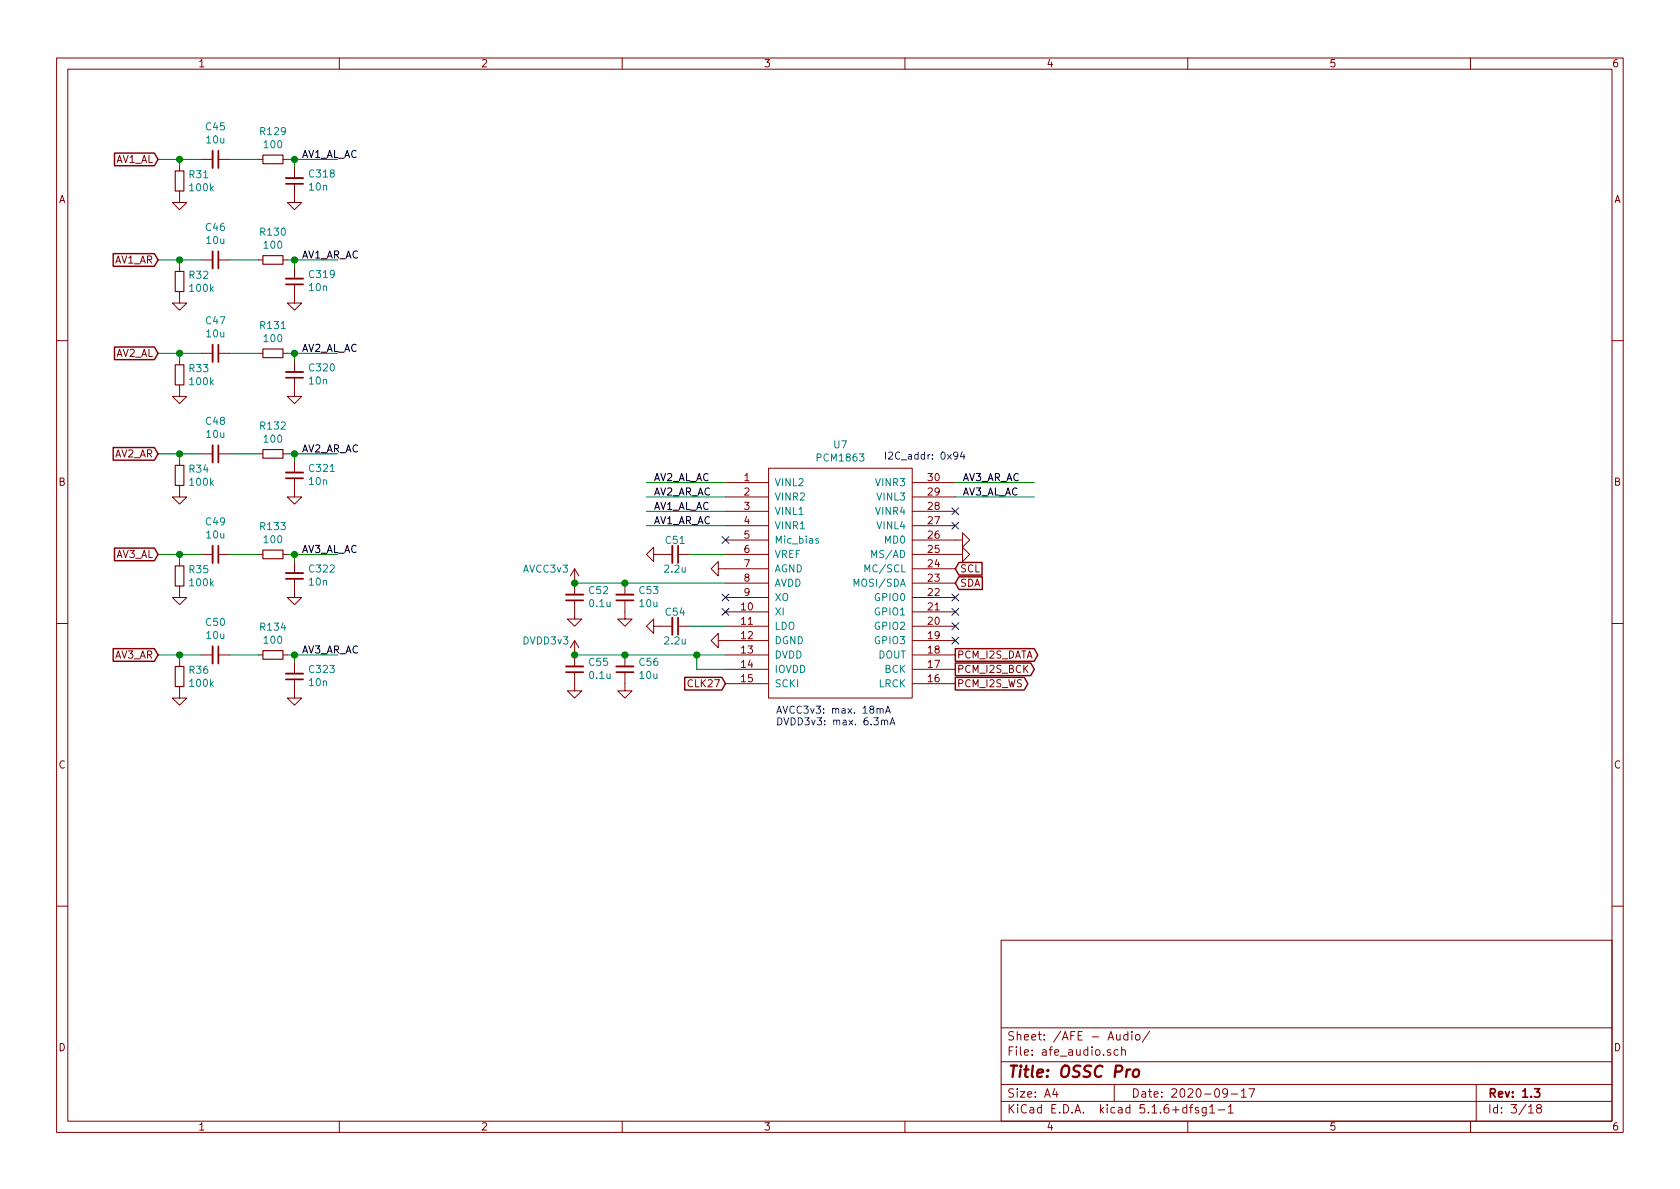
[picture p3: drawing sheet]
<svg xmlns="http://www.w3.org/2000/svg" width="297mm" height="210mm" viewBox="0 0 297 210" stroke-linecap="round" stroke-linejoin="round" font-family="sans-serif">
<g fill="none" stroke="#840000" stroke-width=".18">
<path d="M10 10.3h277v189.9h-277zM12 12.2h273v186.1h-273zM60 10.3v1.9M110 10.3v1.9M160 10.3v1.9M210 10.3v1.9M260 10.3v1.9M31.7 33.8v2h1.3l-1.3 1.3-1.2-1.3h1.2M31.7 29.5v.7M35.6 28.2h2M38.6 28.2h2M45.7 28.2h.8"/>
<path d="M50 28.2h.8M52.1 32.5v3.3h1.2l-1.2 1.3-1.3-1.3h1.3M52.1 29.5v2M31.7 51.6v2h1.3l-1.3 1.3-1.2-1.3h1.2M31.7 47.2v.8M35.6 46h2M38.6 46h2M45.7 46h.8M50 46h.8M52.1 50.3v3.3h1.2l-1.2 1.3-1.3-1.3h1.3M52.1 47.2v2.1M10 60.2h2"/>
<path d="M31.7 68.1v2h1.3l-1.3 1.3-1.2-1.3h1.2M31.7 63.7v.8M35.6 62.5h2M38.6 62.5h2M45.7 62.5h.8M50 62.5h.8M52.1 66.8v3.3h1.2l-1.2 1.3-1.3-1.3h1.3M52.1 63.7v2.1M285 60.2h2M31.7 85.8v2.1h1.3l-1.3 1.2-1.2-1.2h1.2M31.7 81.5v.8M31.7 99.3v.8"/>
<path d="M35.6 80.3h2M35.6 98h2M38.6 80.3h2M38.6 98h2M45.7 80.3h.8M45.7 98h.8M50 80.3h.8M50 98h.8M52.1 84.6v3.3h1.2l-1.2 1.2-1.3-1.2h1.3M52.1 81.5v2.1M52.1 99.3v2M115.6 98v-1.2l-1.3 1.2 1.3 1.3v-1.3h3.3"/>
<path d="M119.9 98h2M128.3 98h7.6M128.3 85.3h7.6M128.3 87.9h7.6M128.3 95.5h7.6M128.3 93h7.6M128.3 90.4h7.6M135.9 82.8h25.4v40.6h-25.4zM161.3 98h8.9v-1.2l1.2 1.2-1.2 1.3v-1.3M161.3 95.5h8.9v-1.3l1.2 1.3-1.2 1.3v-1.3M161.3 85.3h7.6M161.3 87.9h7.6"/>
<path d="M161.3 93h7.6M161.3 90.4h7.6M10 110.3h2M31.7 103.6v2.1h1.3l-1.3 1.2-1.2-1.2h1.2M31.7 117.1v.8M35.6 115.8h2M38.6 115.8h2M45.7 115.8h.8M50 115.8h.8M52.1 102.4v3.3h1.2l-1.2 1.2-1.3-1.2h1.3M52.1 117.1v2M101.6 118.9v3.3h1.3l-1.3 1.2-1.3-1.2h1.3"/>
<path d="M101.6 106.2v3.3h1.3l-1.3 1.2-1.3-1.2h1.3M101.6 113.3l-.8 1.2M101.6 100.6v4.6M101.6 113.3v4.6M101.6 113.3l.8 1.2M101.6 100.6l-.8 1.2M101.6 100.6l.8 1.2M110.5 118.9v3.3h1.3l-1.3 1.2-1.3-1.2h1.3M110.5 106.2v3.3h1.3l-1.3 1.2-1.3-1.2h1.3M110.5 103.1v2.1M110.5 115.8v2.1M115.6 110.7v-1.2l-1.3 1.2 1.3 1.3v-1.3h3.3"/>
<path d="M119.9 110.7h2M127 113.3v-1.3l-1.3 1.3 1.3 1.2v-1.2h8.9M127 100.6v-1.3l-1.3 1.3 1.3 1.2v-1.2h8.9M128.3 115.8h7.6M128.3 110.7h7.6M128.3 108.2h7.6M128.3 118.4h7.6M128.3 105.7h7.6M128.3 103.1h7.6M161.3 115.8h7.6M161.3 110.7h7.6M161.3 108.2h7.6"/>
<path d="M161.3 113.3h7.6M161.3 118.4h7.6M161.3 105.7h7.6M161.3 103.1h7.6M161.3 100.6h7.6M285 110.3h2M31.7 121.4v2h1.3l-1.3 1.3-1.2-1.3h1.2M52.1 120.1v3.3h1.2l-1.2 1.3-1.3-1.3h1.3M128.3 120.9h7.6M161.3 120.9h7.6M10 160.2h2M177 166.3h108v32h-108z"/>
<path d="M285 160.2h2M60 198.3v1.9M110 198.3v1.9M160 198.3v1.9M177 194.8h108M177 191.8h108M177 187.8h108M177 181.8h108M186.5 192.5l-.4 1h1M186.8 193v1M196.3 185.7a.37 .37 0 0 0-.5 .1v.2l.5 .2 .1 .1-.2 .3-.4-.1M197 191.8v3"/>
<path d="M197.4 182.9l.1 .9 .3 .1 .2-.1M197.7 185.7l-.4-.1-.3 .3 .1 .6 .2 .1 .4-.1M198 182.9v1M198.3 185.7h.1a.37 .37 0 0 1 .6 .1v.8M198.3 185.1v1.5M199.4 183l-.4-.1-.3 .3 .1 .6 .2 .1 .4-.1M199.4 182.4v1.5M200.1 182.4v.2M200.1 182.9v1M200.8 183.1l.2-.2 .5 .2v.7l-.2 .1-.5-.1zM203.3 182.3l-1.3 2M210 198.3v1.9"/>
<path d="M210.3 195.8h.6M210.9 195.3l-.4 .2v1.3M211.9 195.9l-.4-.1-.2 .2 .1 .3 .5 .1v.3h-.6M213.3 195.8v1.2l-.3 .3h-.4M213.3 195.9l-.5-.1-.3 .3 .1 .6 .2 .1 .5-.1M213.9 195.8l.4-.5v1.5M213.9 196.8h.9M215.4 196.3h1.1M217 193.2l-.1 .2a.48 .48 0 0 1-.6-.1v-.6a.48 .48 0 0 1 .6-.1l.1 .1a1.19 1.19 0 0 1-.2 1.2l-.5 .1M217.2 195.8l.4-.5v1.5M217.2 196.8h.8M217.7 193.5h1.1"/>
<path d="M219.5 193l.4-.5v1.5M219.5 194h.8M220.8 192.5h1l-.6 1.5M260 198.3v1.9M261 191.8v6.5M270.3 195.8l.4-.5v1.5M270.3 196.8h.8M272 196l-.3-.3 .1-.2a.48 .48 0 0 1 .6-.1l.1 .2-.1 .3-.6 .1a.48 .48 0 0 0 0 .7l.2 .1 .5-.1v-.4l-.2-.3"/>
</g>
<g fill="none" stroke="#840000" stroke-width=".3">
<path d="M38.6 26.7v3M50.5 32.5h3.1M38.6 44.4v3.1M50.5 50.3h3.1M38.6 61v3M38.6 78.7v3.1M50.5 66.8h3.1M38.6 96.5v3.1M50.5 84.6h3.1M119.9 96.5v3.1M38.6 114.3v3M50.5 102.4h3.1"/>
<path d="M100.1 106.2h3M100.1 118.9h3M109 106.2h3M109 118.9h3M119.9 109.2v3.1M50.5 120.1h3.1M271.3 192.5h.9l-.5 .6 .5 .1v.7l-.2 .1-.7-.1"/>
</g>
<path d="M200.5 189.3a.53 .53 0 0 1 .5-.2 .53 .53 0 0 1 .4 .4l-.1 .6a.56 .56 0 0 1-.5 .4 .56 .56 0 0 1-.5-.4z" fill="none" stroke="#840000" stroke-width=".41"/>
<g fill="none" stroke="#840000" stroke-width=".33">
<path d="M37.6 26.7v3M50.5 31.5h3.1M37.6 44.4v3.1M50.5 49.3h3.1M37.6 61v3M37.6 78.7v3.1M50.5 65.8h3.1M37.6 96.5v3.1M50.5 83.6h3.1M118.9 96.5v3.1M37.6 114.3v3M50.5 119.1h3.1"/>
<path d="M50.5 101.3h3.1M100.1 105.2h3M100.1 117.9h3M109 105.2h3M109 117.9h3M118.9 109.2v3.1"/>
</g>
<path d="M31 30.2h1.5v3.6h-1.5zM46.5 27.4h3.5v1.6h-3.5zM31 48h1.5v3.6h-1.5zM46.5 45.2h3.5v1.5h-3.5zM31 64.5h1.5v3.6h-1.5zM46.5 79.5h3.5v1.5h-3.5zM46.5 61.7h3.5v1.5h-3.5zM31 82.3h1.5v3.5h-1.5zM46.5 97.3h3.5v1.5h-3.5zM31 100.1h1.5v3.5h-1.5zM31 117.9h1.5v3.5h-1.5zM46.5 115.1h3.5v1.5h-3.5z" fill="none" stroke="#840000" stroke-width=".2"/>
<path d="M144.7 95.3l-.3-.1-.2 .2 .1 .2 .4 .1v.3h-.5M151 103.7v-1.3l.4 .9 .4-.9v1.3M152.9 101.1v-1.2l.4 .9 .5-.9v1.2" fill="none" stroke="#008484" stroke-width=".18"/>
<g fill="none" stroke="#008400" stroke-width=".18">
<path d="M27.9 28.2h7.7M31.7 28.2v1.3M40.6 28.2h5.1M50.8 28.2h8.9M52.1 28.2v1.3M27.9 46h7.7M31.7 46v1.2M40.6 46h5.1M50.8 46h8.9M52.1 46v1.2M27.9 62.5h7.7M31.7 62.5v1.2"/>
<path d="M40.6 62.5h5.1M50.8 62.5h8.9M52.1 62.5v1.2M27.9 98h7.7M27.9 80.3h7.7M31.7 80.3v1.2M31.7 98v1.3M40.6 98h5.1M40.6 80.3h5.1M50.8 98h8.9M50.8 80.3h8.9M52.1 80.3v1.2"/>
<path d="M52.1 98v1.3M114.3 85.3h14M114.3 87.9h14M114.3 93h14M114.3 90.4h14M121.9 98h6.4M168.9 85.3h14M168.9 87.9h14M27.9 115.8h7.7M31.7 115.8v1.3M40.6 115.8h5.1M50.8 115.8h8.9"/>
<path d="M52.1 115.8v1.3M101.6 115.8h26.7M101.6 103.1h26.7M121.9 110.7h6.4M123.2 115.8v2.6h5.1"/>
</g>
<path d="M20.2 27.1h7.1l.6 1.1-.6 1.1h-7.1zM20 44.9h7.3l.6 1.1-.6 1.1h-7.3zM20 79.1h7.3l.6 1.2-.6 1.1h-7.3zM20.2 61.4h7.1l.6 1.1-.6 1.1h-7.1zM20.2 96.9h7.1l.6 1.1-.6 1.2h-7.1zM169.5 99.5h4.1v2.2h-4.1l-.6-1.1zM20 114.7h7.3l.6 1.1-.6 1.1h-7.3zM121.1 119.8h6.5l.7 1.1-.7 1.1h-6.5zM168.9 119.8h12.2l.6 1.1-.6 1.1h-12.2zM168.9 117.2h13.3l.7 1.2-.7 1.1h-13.3zM168.9 114.7h14l.6 1.1-.6 1.1h-14zM169.5 102h4.2v2.2h-4.2l-.6-1.1z" fill="none" stroke="#840000" stroke-width=".25"/>
<path d="M170.1 79.9l-.3 .9h.8M169.3 80.5l-.2 .2h-.4l-.1-.2 .1-.5 .4-.1 .2 .2a.87 .87 0 0 1-.3 1.1h-.3M170.4 80.4v.8M155.1 125.4l.1-.1h.3l.1 .8M155.6 125.5l.2-.2h.3l.1 .8M155.9 127.5l.1-.2 .3 .1 .1 .8M156.4 127.5l.2-.2 .3 .1v.8M156.6 126.1l.4-1.2 .4 1.2M156.7 125.8h.6M157.4 128.2l.4-1.3 .4 1.3M157.5 127.8h.6" fill="none" stroke="#0000c2" stroke-width=".18"/>
<g fill="#008400" stroke="#008400" stroke-width=".25">
<circle cx="52.1" cy="115.8" r=".51"/>
<circle cx="31.8" cy="28.2" r=".51"/>
<circle cx="52.1" cy="28.2" r=".51"/>
<circle cx="31.8" cy="46" r=".51"/>
<circle cx="52.1" cy="46" r=".51"/>
<circle cx="31.8" cy="62.5" r=".51"/>
<circle cx="52.1" cy="62.5" r=".51"/>
<circle cx="31.8" cy="80.3" r=".51"/>
<circle cx="52.1" cy="80.3" r=".51"/>
<circle cx="31.8" cy="98" r=".51"/>
<circle cx="52.1" cy="98" r=".51"/>
<circle cx="31.8" cy="115.8" r=".51"/>
<circle cx="123.2" cy="115.8" r=".51"/>
<circle cx="101.6" cy="103.1" r=".51"/>
<circle cx="101.6" cy="115.8" r=".51"/>
<circle cx="110.5" cy="115.8" r=".51"/>
<circle cx="110.5" cy="103.1" r=".51"/>
</g>
<g fill="none" stroke="#000084" stroke-width=".18">
<path d="M127.7 94.9l1.2 1.2M128.9 94.9l-1.2 1.2M168.3 89.8l1.2 1.2M168.3 92.3l1.2 1.3M169.5 89.8l-1.2 1.2M169.5 92.3l-1.2 1.3M127.7 107.6l1.2 1.2M127.7 105l1.2 1.3M128.9 107.6l-1.2 1.2M128.9 105l-1.2 1.3M168.3 112.7l1.2 1.2M168.3 110.1l1.2 1.2"/>
<path d="M168.3 107.6l1.2 1.2M168.3 105l1.2 1.3M169.5 112.7l-1.2 1.2M169.5 110.1l-1.2 1.2M169.5 107.6l-1.2 1.2M169.5 105l-1.2 1.3"/>
</g>
<text font-size="2.8" fill="#840000" x="178" y="190.5">Title: OSSC Pro</text>
<g font-size="2.1" fill="#840000">
<text x="178" y="184">Sheet: /AFE - Audio/</text>
<text x="178" y="186.7">File: afe_audio.sch</text>
<text x="178" y="196.9">KiCad E.D.A. kicad 5.1.6+dfsg1-1</text>
<text x="178" y="194.1">Size: A4</text>
<text x="200" y="194.1">Date: 2020-09-17</text>
<text x="263" y="194.1">Rev: 1.3</text>
<text x="263" y="196.9">Id: 3/18</text>
</g>
<g font-size="1.8" fill="#840000">
<text x="35" y="11.9">1</text>
<text x="85" y="11.9">2</text>
<text x="135" y="11.9">3</text>
<text x="185" y="11.9">4</text>
<text x="235" y="11.9">5</text>
<text x="285" y="11.9">6</text>
<text x="20.4" y="28.8">AV1_AL</text>
<text x="10.4" y="35.9">A</text>
<text x="285.4" y="35.9">A</text>
<text x="20.2" y="46.6">AV1_AR</text>
<text x="20.4" y="63.1">AV2_AL</text>
<text x="20.2" y="80.9">AV2_AR</text>
<text x="10.4" y="85.9">B</text>
<text x="131.6" y="85.1">1</text>
<text x="131.6" y="87.6">2</text>
<text x="164.1" y="87.6">29</text>
<text x="164.1" y="85.1">30</text>
<text x="285.4" y="85.9">B</text>
<text x="131.6" y="90.2">3</text>
<text x="131.6" y="92.7">4</text>
<text x="131.6" y="95.2">5</text>
<text x="164.1" y="95.2">26</text>
<text x="164.1" y="92.7">27</text>
<text x="164.1" y="90.2">28</text>
<text x="20.4" y="98.7">AV3_AL</text>
<text x="131.6" y="97.8">6</text>
<text x="131.6" y="100.3">7</text>
<text x="164.1" y="100.3">24</text>
<text x="164.1" y="97.8">25</text>
<text x="169.7" y="101.2">SCL</text>
<text x="131.1" y="107.9">10</text>
<text x="131.6" y="102.9">8</text>
<text x="131.6" y="105.4">9</text>
<text x="164.1" y="107.9">21</text>
<text x="164.1" y="105.4">22</text>
<text x="164.1" y="102.9">23</text>
<text x="169.7" y="103.8">SDA</text>
<text x="131.1" y="110.5">11</text>
<text x="131.1" y="113">12</text>
<text x="164.1" y="113">19</text>
<text x="164.1" y="110.5">20</text>
<text x="20.2" y="116.5">AV3_AR</text>
<text x="131.1" y="115.6">13</text>
<text x="131.1" y="118.1">14</text>
<text x="164.1" y="118.1">17</text>
<text x="164.1" y="115.6">18</text>
<text x="169.2" y="119">PCM_I2S_BCK</text>
<text x="169.2" y="116.5">PCM_I2S_DATA</text>
<text x="121.9" y="121.5">CLK27</text>
<text x="131.1" y="120.6">15</text>
<text x="164.1" y="120.6">16</text>
<text x="169.2" y="121.5">PCM_I2S_WS</text>
<text x="10.4" y="135.9">C</text>
<text x="285.4" y="135.9">C</text>
<text x="10.4" y="185.9">D</text>
<text x="285.4" y="185.9">D</text>
<text x="35" y="199.9">1</text>
<text x="85" y="199.9">2</text>
<text x="135" y="199.9">3</text>
<text x="185" y="199.9">4</text>
<text x="235" y="199.9">5</text>
<text x="285" y="199.9">6</text>
</g>
<g font-size="1.8" fill="#008484">
<text x="36.5" y="23.1">C45</text>
<text x="46.2" y="23.9">R129</text>
<text x="36.6" y="25.4">10u</text>
<text x="46.8" y="26.2">100</text>
<text x="33.5" y="31.5">R31</text>
<text x="33.7" y="33.8">100k</text>
<text x="54.7" y="33.7">10n</text>
<text x="54.8" y="31.4">C318</text>
<text x="36.5" y="40.8">C46</text>
<text x="46.2" y="41.7">R130</text>
<text x="36.6" y="43.1">10u</text>
<text x="46.8" y="44">100</text>
<text x="33.5" y="49.3">R32</text>
<text x="33.7" y="51.6">100k</text>
<text x="54.7" y="51.5">10n</text>
<text x="54.8" y="49.2">C319</text>
<text x="36.5" y="57.3">C47</text>
<text x="36.6" y="59.7">10u</text>
<text x="46.2" y="58.2">R131</text>
<text x="33.5" y="65.8">R33</text>
<text x="46.8" y="60.5">100</text>
<text x="54.8" y="65.7">C320</text>
<text x="33.7" y="68.1">100k</text>
<text x="54.7" y="68">10n</text>
<text x="36.5" y="75.1">C48</text>
<text x="36.6" y="77.4">10u</text>
<text x="46.2" y="76">R132</text>
<text x="33.5" y="83.6">R34</text>
<text x="46.8" y="78.3">100</text>
<text x="54.8" y="83.5">C321</text>
<text x="144.7" y="81.6">PCM1863</text>
<text x="147.5" y="79.3">U7</text>
<text x="33.7" y="85.9">100k</text>
<text x="54.7" y="85.8">10n</text>
<text x="136.9" y="86">VINL2</text>
<text x="136.9" y="88.5">VINR2</text>
<text x="155.1" y="86">VINR3</text>
<text x="155.3" y="88.5">VINL3</text>
<text x="36.5" y="92.9">C49</text>
<text x="36.6" y="95.2">10u</text>
<text x="46.2" y="93.7">R133</text>
<text x="136.9" y="91.1">VINL1</text>
<text x="136.9" y="93.6">VINR1</text>
<text x="155.1" y="91.1">VINR4</text>
<text x="155.3" y="93.6">VINL4</text>
<text x="33.5" y="101.4">R35</text>
<text x="46.8" y="96.1">100</text>
<text x="54.8" y="101.2">C322</text>
<text x="92.6" y="101.3">AVCC3v3</text>
<text x="117.6" y="101.3">2.2u</text>
<text x="117.8" y="96.2">C51</text>
<text x="136.9" y="96.1">Mic_bias</text>
<text x="136.9" y="98.7">VREF</text>
<text x="136.9" y="101.2">AGND</text>
<text x="153.5" y="101.2">MC/SCL</text>
<text x="154.6" y="98.7">MS/AD</text>
<text x="156.5" y="96.1">MD0</text>
<text x="33.7" y="103.7">100k</text>
<text x="54.7" y="103.6">10n</text>
<text x="104.2" y="105">C52</text>
<text x="104.3" y="107.4">0.1u</text>
<text x="113.1" y="105">C53</text>
<text x="113.2" y="107.4">10u</text>
<text x="136.9" y="103.8">AVDD</text>
<text x="136.9" y="106.3">XO</text>
<text x="151.5" y="103.8">MOSI/SDA</text>
<text x="154.9" y="106.3">GPIO0</text>
<text x="36.5" y="110.7">C50</text>
<text x="36.6" y="113">10u</text>
<text x="46.2" y="111.5">R134</text>
<text x="46.8" y="113.8">100</text>
<text x="92.6" y="114">DVDD3v3</text>
<text x="117.6" y="114">2.2u</text>
<text x="117.8" y="108.9">C54</text>
<text x="136.9" y="108.8">XI</text>
<text x="136.9" y="111.4">LDO</text>
<text x="136.9" y="113.9">DGND</text>
<text x="154.9" y="113.9">GPIO3</text>
<text x="154.9" y="111.4">GPIO2</text>
<text x="154.9" y="108.8">GPIO1</text>
<text x="33.5" y="119.1">R36</text>
<text x="54.8" y="119">C323</text>
<text x="104.2" y="117.7">C55</text>
<text x="113.1" y="117.7">C56</text>
<text x="136.9" y="116.5">DVDD</text>
<text x="136.9" y="119">IOVDD</text>
<text x="155.3" y="116.5">DOUT</text>
<text x="156.4" y="119">BCK</text>
<text x="33.7" y="121.5">100k</text>
<text x="54.7" y="121.3">10n</text>
<text x="104.3" y="120.1">0.1u</text>
<text x="113.2" y="120.1">10u</text>
<text x="136.9" y="121.5">SCKI</text>
<text x="155.4" y="121.5">LRCK</text>
</g>
<g font-size="1.8">
<text x="53.3" y="27.9">AV1_AL_AC</text>
<text x="53.3" y="45.7">AV1_AR_AC</text>
<text x="53.3" y="62.2">AV2_AL_AC</text>
<text x="53.3" y="80">AV2_AR_AC</text>
<text x="115.6" y="85.1">AV2_AL_AC</text>
<text x="115.6" y="87.6">AV2_AR_AC</text>
<text x="170.2" y="87.6">AV3_AL_AC</text>
<text x="170.2" y="85.1">AV3_AR_AC</text>
<text x="115.6" y="90.2">AV1_AL_AC</text>
<text x="115.6" y="92.7">AV1_AR_AC</text>
<text x="53.3" y="97.8">AV3_AL_AC</text>
<text x="53.3" y="115.6">AV3_AR_AC</text>
</g>
<g font-size="1.8" fill="#0000c2">
<text x="156.2" y="81.3">I2C_addr: 0x94</text>
<text x="137.2" y="126.2">AVCC3v3: max. 18mA</text>
<text x="137.2" y="128.3">DVDD3v3: max. 6.3mA</text>
</g>
</svg>
